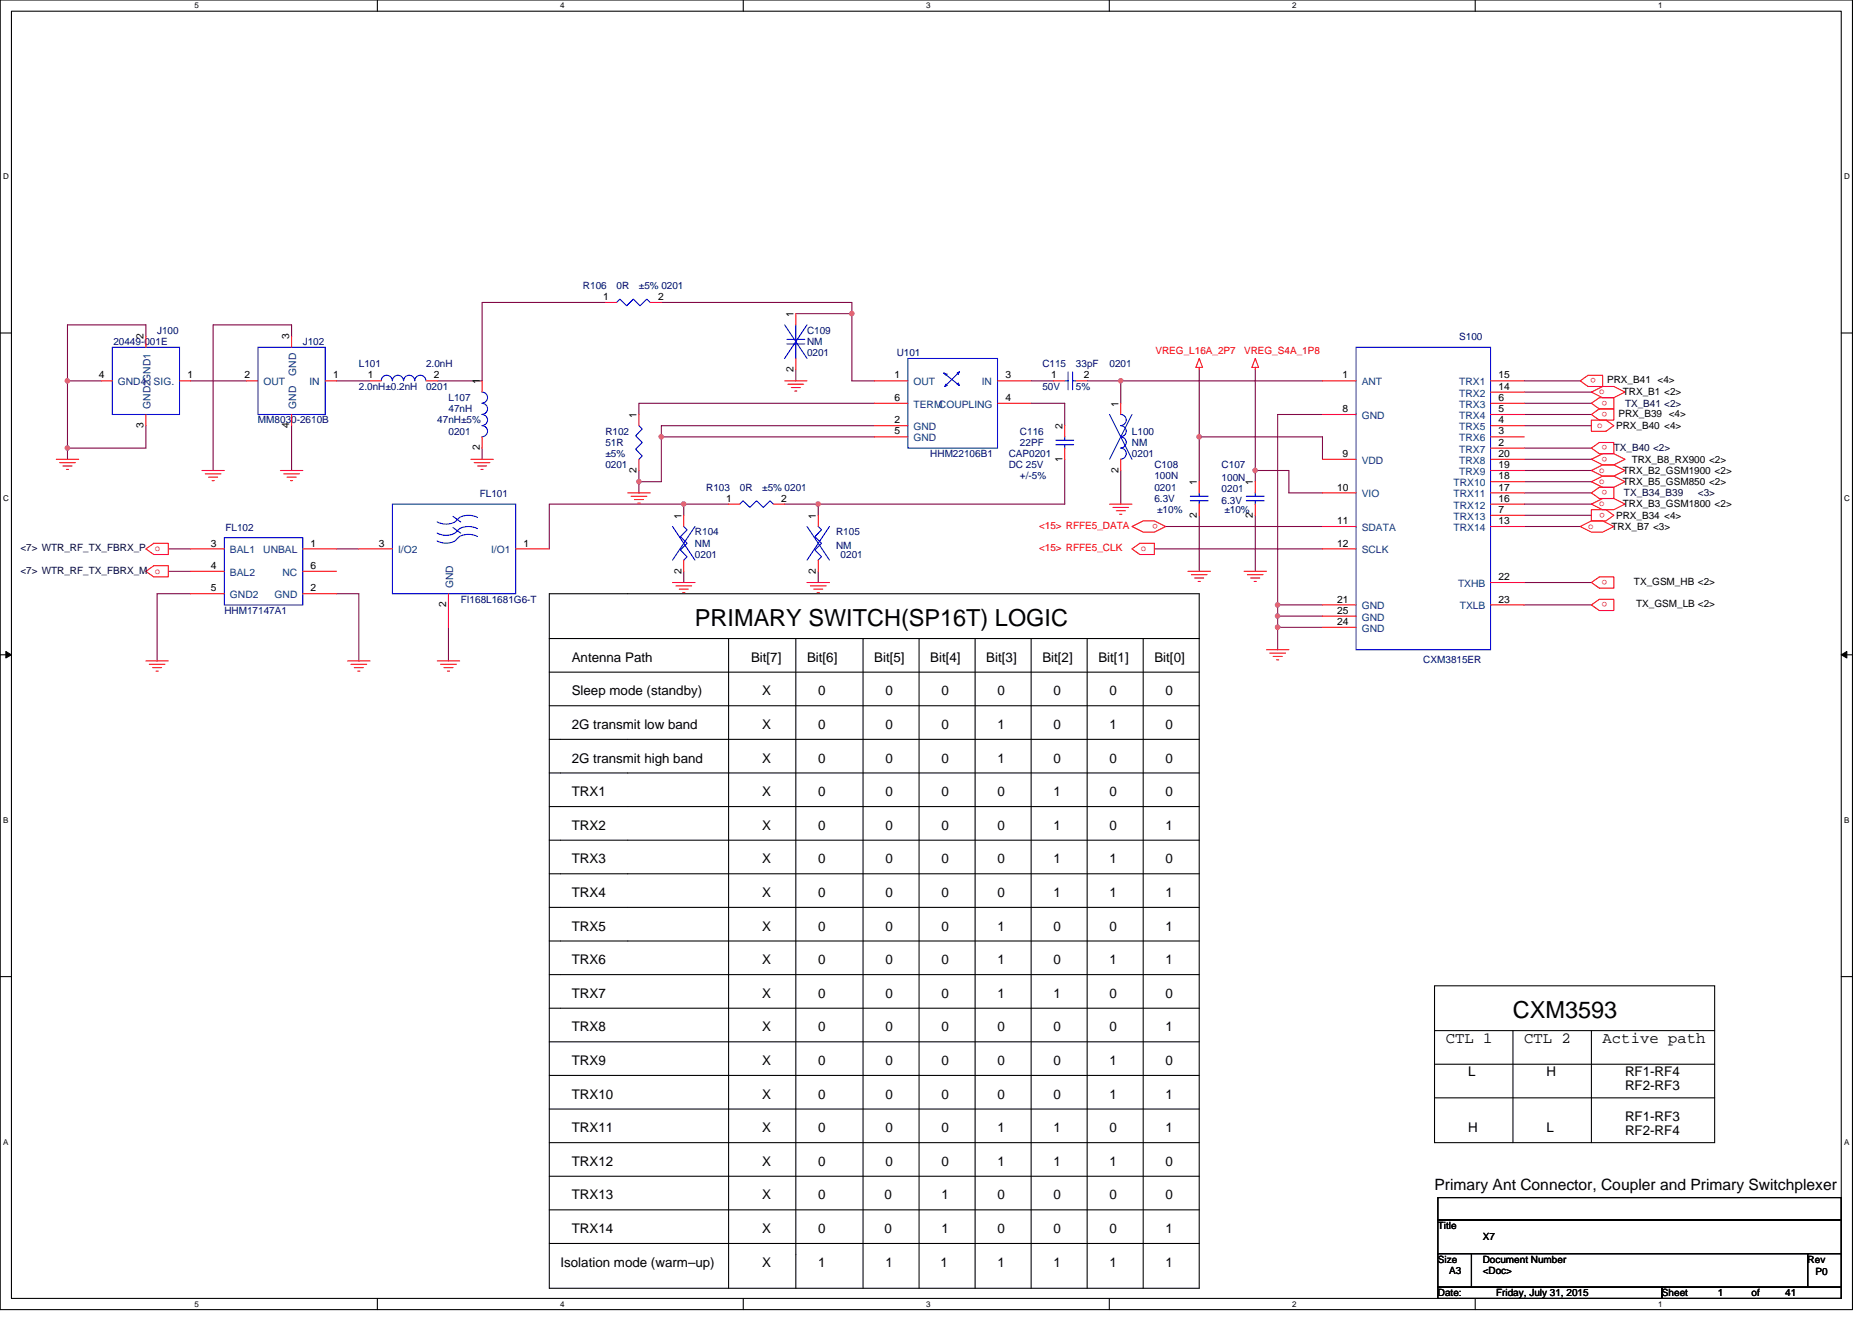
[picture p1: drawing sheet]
<svg xmlns="http://www.w3.org/2000/svg" width="297mm" height="210mm" viewBox="0 0 297 210" stroke-linecap="round" stroke-linejoin="round" font-family="sans-serif">
<path d="M0 0h293.9v207.9h-293.9zM1.8 1.8h290.4v204.3h-290.4z" fill="none" stroke="#000" stroke-width=".17"/>
<g fill="#fff">
<path d="M30.8 .2h.7v1.4h-.7z"/>
<path d="M30.8 206.3h.7v1.4h-.7z"/>
</g>
<path d="M59.9 0v1.8M59.9 206.1v1.8" fill="none" stroke="#000" stroke-width=".17"/>
<g fill="#fff">
<path d="M88.9 .2h.7v1.4h-.7z"/>
<path d="M88.9 206.3h.7v1.4h-.7z"/>
</g>
<path d="M117.9 0v1.8M117.9 206.1v1.8" fill="none" stroke="#000" stroke-width=".17"/>
<g fill="#fff">
<path d="M147 .2h.7v1.4h-.7z"/>
<path d="M147 206.3h.7v1.4h-.7z"/>
</g>
<path d="M176 0v1.8M176 206.1v1.8" fill="none" stroke="#000" stroke-width=".17"/>
<g fill="#fff">
<path d="M205 .2h.7v1.4h-.7z"/>
<path d="M205 206.3h.7v1.4h-.7z"/>
</g>
<path d="M234.1 0v1.8M234.1 206.1v1.8" fill="none" stroke="#000" stroke-width=".17"/>
<g fill="#fff">
<path d="M263.1 .2h.7v1.4h-.7z"/>
<path d="M263.1 206.3h.7v1.4h-.7z"/>
<path d="M.5 27.3h.9v1.4h-.9z"/>
<path d="M292.6 27.3h.9v1.4h-.9z"/>
<path d="M.5 78.4h.9v1.4h-.9z"/>
<path d="M292.6 78.4h.9v1.4h-.9z"/>
</g>
<path d="M0 52.9h1.8M292.2 52.9h1.7" fill="none" stroke="#000" stroke-width=".17"/>
<g fill="#fff">
<path d="M.5 129.5h.8v1.4h-.8z"/>
<path d="M292.6 129.5h.9v1.4h-.9z"/>
</g>
<path d="M0 103.9h1.8M292.2 103.9h1.7" fill="none" stroke="#000" stroke-width=".17"/>
<path d="M.9 103.4l.9 .5-.9 .5zM292.2 103.9l.8-.5v1z" fill="#000" stroke="#000" stroke-width=".16"/>
<g fill="#fff">
<path d="M.5 180.5h.8v1.4h-.8z"/>
<path d="M292.6 180.5h.9v1.4h-.9z"/>
</g>
<g fill="none" stroke="#000" stroke-width=".17">
<path d="M87.2 112h103.1M87.2 106.7h103.1M87.2 117.3h103.1M87.2 101.3v-7.1h103.1v7.1M87.2 101.3v103.2h103.1v-103.2M87.2 101.3h103.1M115.6 101.3v103.2M126.3 101.3v103.2M136.9 101.3v103.2M145.8 101.3v103.2M154.7 101.3v103.2M163.6 101.3v103.2"/>
<path d="M172.5 101.3v103.2M181.4 101.3v103.2M87.2 122.7h103.1M87.2 128h103.1M87.2 133.3h103.1M87.2 138.7h103.1M0 155h1.8M87.2 144h103.1M87.2 149.4h103.1M87.2 154.7h103.1M227.6 156.5h44.5v24.9h-44.5zM292.2 155h1.7"/>
<path d="M87.2 176h103.1M87.2 170.7h103.1M87.2 165.4h103.1M87.2 160h103.1M227.6 163.6h44.5M227.6 168.9h44.5M227.6 174.2h44.5M240.1 163.6v17.8M252.5 163.6v17.8M87.2 181.4h103.1M87.2 186.7h103.1M87.2 192h103.1"/>
<path d="M87.2 197.4h103.1M228.2 190.1h64v3.5h-64zM228.2 193.6h64v5.4h-64zM228.2 199h5.3v5.3h-5.3zM233.5 199h53.3v5.3h-53.3zM286.8 199h5.4v5.3h-5.4zM228.2 204.3h35.5v1.8h-35.5zM263.7 204.3h28.5v1.8h-28.5z"/>
</g>
<g fill="none" stroke="#800040" stroke-width=".17">
<path d="M23.2 53.3v-1.7h-12.5v8.9M46.3 53.3v-1.7h-12.5v23.1M96.1 48h-19.6v12.5h-7.1M104.9 48h30.3v1.8M126.3 58.7v1.8M126.3 49.8h8.9M135.2 49.8v10.7h3.5M190.3 58.7v10.6M199.2 58.7v16M10.7 60.5v10.6M10.7 71.1v1.8M10.7 60.5h5.3"/>
<path d="M23.2 67.6v3.5h-12.5M30.3 60.5h8.9M46.3 67.6v7.1M53.4 60.5h5.3M76.5 71.1v1.8M101.4 74.7v1.8M101.4 76.5v1.7M104.9 69.3h33.8M104.9 69.3v7.2h-3.5M138.7 64h-37.3v1.8M138.7 67.6h-33.8v1.7M163.6 60.5h3.6"/>
<path d="M163.6 64h5.3v3.6M168.9 72.9v7.1h-39.1M172.5 60.5h5.3M177.8 74.7v5.3M177.8 60.5v3.5M177.8 60.5h32M190.3 69.3v7.2M190.3 69.3h19.5v3.6M199.2 74.7h5.3v3.5h5.3M199.2 74.7v1.8M209.8 65.8h-7.1v30.2M241.8 60.5h8.9"/>
<path d="M241.8 64h10.7M241.8 67.6h10.7M241.8 71.1h10.7M241.8 72.9h10.7M241.8 74.7h10.7M241.8 76.5h10.7M241.8 65.8h10.7M241.8 78.2h10.7M241.8 62.2h10.7M26.7 87.1h3.6M26.7 90.7h3.6M30.3 94.2h-5.4v10.7"/>
<path d="M53.4 87.1h3.5M53.4 94.2h3.5v10.7M71.2 99.6v5.3M108.5 80h-21.3v7.1M108.5 90.7v1.8M108.5 80v1.8M108.5 80h7.1M124.5 80h5.3M129.8 90.7v1.8M129.8 80v1.8M183.2 87.1h26.6M185 83.6h24.8"/>
<path d="M190.3 81.8v8.9M199.2 81.8v8.9M202.7 96h7.1M202.7 97.8h7.1M202.7 99.6h7.1M202.7 96v1.8M202.7 97.8v1.8M202.7 99.6v3.5M241.8 83.6h8.9M241.8 92.5h10.7M241.8 96h10.7M241.8 81.8h10.7"/>
<path d="M241.8 80h10.7"/>
</g>
<g fill="#f0f" stroke="#f0f" stroke-width=".17">
<circle cx="10.7" cy="71.1" r=".35"/>
<circle cx="10.7" cy="60.4" r=".35"/>
<circle cx="190.3" cy="69.3" r=".35"/>
<circle cx="101.4" cy="76.4" r=".35"/>
<circle cx="104.9" cy="69.3" r=".35"/>
<circle cx="199.2" cy="74.7" r=".35"/>
<circle cx="202.7" cy="96" r=".35"/>
<circle cx="202.7" cy="97.8" r=".35"/>
<circle cx="202.7" cy="99.6" r=".35"/>
<circle cx="177.8" cy="60.4" r=".35"/>
<circle cx="129.8" cy="80" r=".35"/>
<circle cx="108.5" cy="80" r=".35"/>
<circle cx="135.2" cy="49.8" r=".35"/>
</g>
<g fill="none" stroke="#f00" stroke-width=".17">
<path d="M23.2 53.3v1.8M46.3 53.3v1.8M96.1 48h1.7M103.2 48h1.7M126.3 49.8v1.8M126.3 56.9v1.8M190.3 56.9l.5 1.4h-1zM190.3 58.3v.4M199.2 56.9l.5 1.4h-1.1zM199.2 58.3v.4M8.9 72.9h3.6M9.5 73.4h2.5"/>
<path d="M10 74h1.4M10.5 74.5h.4M16 60.5h1.8M23.2 65.8v1.8M28.5 60.5h1.8M32 74.7h3.6M32.6 75.2h2.5M33.1 75.7h1.4M33.7 76.3h.3M39.2 60.5h1.7M44.5 74.7h3.5M45 75.2h2.5"/>
<path d="M45.5 75.7h1.5M46.1 76.3h.3M46.3 65.8v1.8M51.6 60.5h1.8M58.7 60.5h1.8M67.6 60.5h1.8M74.7 72.9h3.6M75.2 73.4h2.5M75.8 74h1.4M76.3 74.5h.4M76.5 60.5v1.7M76.5 69.3v1.8"/>
<path d="M99.6 78.2h3.6M100.1 78.8h2.5M100.7 79.3h1.4M101.2 79.8h.4M101.4 65.8v1.8M101.4 72.9v1.8M124.5 60.5h3.6M125 61h2.5M125.6 61.5h1.4M126.1 62.1h.3M138.7 69.3h5.4M138.7 67.6h5.4"/>
<path d="M138.7 64h5.4M138.7 60.5h5.4M158.3 64h5.3M158.3 60.5h5.3M167.2 60.5h1.7M168.9 71.1v1.8M168.9 67.6v1.7M170.7 60.5h1.8M177.8 64v1.8M177.8 72.9v1.8M190.3 76.5v1.7M199.2 76.5v1.7"/>
<path d="M209.8 60.5h5.4M209.8 65.8h5.4M209.8 72.9h5.4M209.8 78.2h5.4M236.5 71.1h5.3M236.5 69.3h5.3M236.5 67.6h5.3M236.5 65.8h5.3M236.5 64h5.3M236.5 62.2h5.3M236.5 60.5h5.3M236.5 78.2h5.3"/>
<path d="M236.5 76.5h5.3M236.5 74.7h5.3M236.5 72.9h5.3M250.7 60.5l1.3-.9h2.3v1.7h-2.3zM252.5 66.7h2.3l1.3 .9-1.3 .9h-2.3zM252.5 71.1l1.3-.9h2.3v1.8h-2.3zM252.5 64l1.3-.9h2.3v1.8h-2.3zM252.5 78.2l1.3-.9h2.3v1.8h-2.3zM252.5 76.5l1.8-.9h1.8l1.7 .9-1.7 .8h-1.8zM252.5 74.7l1.8-.9h1.8l1.7 .9-1.7 .9h-1.8zM252.5 72.9l1.8-.9h1.8l1.7 .9-1.7 .9h-1.8zM252.5 65.8l1.3-.9h2.3v1.8h-2.3z"/>
<path d="M252.5 62.2l1.8-.9h1.8l1.7 .9-1.7 .9h-1.8zM23.2 87.1l1.2-.9h2.3v1.8h-2.3zM23.2 90.7l1.2-.9h2.3v1.8h-2.3zM30.3 87.1h5.3M30.3 90.7h5.3M30.3 94.2h5.3M48 87.1h5.4M48 94.2h5.4M48 90.7h5.4M56.9 87.1h5.4M71.2 94.2v5.4M81.8 87.1h5.4"/>
<path d="M106.7 92.5h3.6M107.2 93h2.5M107.8 93.5h1.4M108.3 94.1h.4M108.5 81.8v1.8M108.5 88.9v1.8M115.6 80h1.8M122.7 80h1.8M128.1 92.5h3.5M128.6 93h2.5M129.1 93.5h1.5M129.7 94.1h.3"/>
<path d="M129.8 81.8v1.8M129.8 88.9v1.8M176.1 80h3.5M176.6 80.5h2.5M177.1 81.1h1.5M177.7 81.6h.3M179.6 83.6l1.8-.9h1.8l1.8 .9-1.8 .9h-1.8zM179.6 87.1l1.3-.9h2.3v1.8h-2.3zM188.5 90.7h3.6M189 91.2h2.5M189.6 91.7h1.4M190.1 92.3h.4"/>
<path d="M190.3 80v1.8M197.4 90.7h3.6M197.9 91.2h2.5M198.5 91.7h1.4M199 92.3h.3M199.2 80v1.8M209.8 83.6h5.4M209.8 87.1h5.4M209.8 96h5.4M209.8 99.6h5.4M209.8 97.8h5.4M236.5 81.8h5.3"/>
<path d="M236.5 83.6h5.3M236.5 80h5.3M236.5 92.5h5.3M236.5 96h5.3M250.7 83.6l1.8-.9h1.8l1.8 .9-1.8 .9h-1.8zM252.5 80.9h2.3l1.3 .9-1.3 .9h-2.3zM252.5 96l1.3-.9h2.3v1.8h-2.3zM252.5 92.5l1.3-.9h2.3v1.7h-2.3zM252.5 80l1.8-.9h1.8l1.7 .9-1.7 .9h-1.8zM23.2 104.9h3.5M23.7 105.4h2.5M24.2 106h1.5"/>
<path d="M24.8 106.5h.3M55.2 104.9h3.5M55.7 105.4h2.5M56.2 106h1.5M56.8 106.5h.3M69.4 104.9h3.5M69.9 105.4h2.5M70.4 106h1.5M71 106.5h.3M201 103.1h3.5M201.5 103.7h2.5M202 104.2h1.5"/>
<path d="M202.6 104.7h.3"/>
</g>
<g fill="none" stroke="#00f" stroke-width=".17">
<path d="M17.8 55.1h10.7v10.7h-10.7zM40.9 55.1h10.7v10.7h-10.7zM97.8 48l.6-.5 1 1 1.1-1 1.1 1 1-1 .6 .5M124.5 51.6l3.6 5.3M124.9 53.9h2.8M124.9 54.6h2.8M126.3 51.6v2.3M126.3 54.6v2.3M128.1 51.6l-3.6 5.3M144.1 56.9h14.2v14.2h-14.2zM149.8 59.2l.5 .2-.2 .2zM149.8 59.2l2.4 2"/>
<path d="M151.9 59.2l.3-.2-.1 .4zM152.2 59l-2.3 2.3M169.5 59v2.9M170.2 59v2.9M215.2 55.1h21.3v48h-21.3zM60.5 60.4a.88 .88 0 0 1 .9-.8 .88 .88 0 0 1 .8 .8M62.3 60.4a.88 .88 0 0 1 .8-.8 .88 .88 0 0 1 .9 .8M64 60.4a.88 .88 0 0 1 .9-.8 .88 .88 0 0 1 .9 .8 .89 .89 0 0 1 .9-.8 .89 .89 0 0 1 .9 .8M76.5 62.2a.88 .88 0 0 1 .9 .9 .88 .88 0 0 1-.9 .9M76.5 64a.88 .88 0 0 1 .9 .9 .88 .88 0 0 1-.9 .9 .89 .89 0 0 1 .9 .9 .89 .89 0 0 1-.9 .8 .89 .89 0 0 1 .9 .9 .89 .89 0 0 1-.9 .9M101.4 67.6l.5 .5-1 1.1 1 1-1 1.1 1 1.1-.5 .5M150.1 61l.2 .2-.4 .1z"/>
<path d="M152.1 60.8l.1 .4-.3-.2zM167.5 70.6h2.9M167.5 69.9h2.9M168.9 70.6v.5M168.9 69.3v.6M168.9 60.5h.6M170.2 60.5h.5M176.1 65.8l3.5 7.1M177.8 65.8a.88 .88 0 0 1 .9 .9 .88 .88 0 0 1-.9 .8 .89 .89 0 0 1 .9 .9 .89 .89 0 0 1-.9 .9M177.8 69.3a.88 .88 0 0 1 .9 .9 .88 .88 0 0 1-.9 .9M177.8 71.1a.88 .88 0 0 1 .9 .9 .88 .88 0 0 1-.9 .9M179.6 65.8l-3.5 7.1"/>
<path d="M188.9 78.8h2.8M188.9 79.5h2.8M190.3 78.2v.6M190.3 79.5v.5M197.8 78.8h2.8M197.8 79.5h2.8M199.2 78.2v.6M199.2 79.5v.5M35.6 85.3h12.4v10.7h-12.4zM62.3 80h19.5v14.2h-19.5zM71.9 82l1.2 .8M71.9 83.7l1.2 .9"/>
<path d="M72.5 82.5a2.6 2.6 0 0 1-3.1 .3M72.5 84.3a2.6 2.6 0 0 1-3.1 .3M72.5 85.5a2.56 2.56 0 0 1-3.1 .4M75.8 82.1a2.98 2.98 0 0 0-3 .2l-.2 .2M75.8 83.9a2.98 2.98 0 0 0-3 .1l-.2 .3M75.8 85.2a3 3 0 0 0-3 .1l-.2 .2M106.7 83.6l3.6 5.3M108.5 83.6l.5 .5-1 1.1 1 1-1 1.1 1 1.1-.5 .5M110.3 83.6l-3.6 5.3M117.4 80l.5-.5 1.1 1 1.1-1 1 1 1.1-1 .5 .5M128.1 83.6l3.5 5.3M129.8 83.6l.6 .5-1.1 1.1 1.1 1-1.1 1.1 1.1 1.1-.6 .5"/>
<path d="M131.6 83.6l-3.5 5.3"/>
</g>
<g font-size="3.7">
<text x="110.3" y="99.4">PRIMARY SWITCH(SP16T) LOGIC</text>
<text x="240.1" y="161.6">CXM3593</text>
</g>
<g font-size="2.5">
<text x="229.4" y="165.5">CTL 1</text>
<text x="241.8" y="165.5">CTL 2</text>
<text x="254.3" y="165.5">Active path</text>
<text x="227.6" y="188.9">Primary Ant Connector, Coupler and Primary Switchplexer</text>
</g>
<g font-size="2.1">
<text x="90.7" y="105">Antenna Path</text>
<text x="119.2" y="105">Bit[7]</text>
<text x="128.1" y="105">Bit[6]</text>
<text x="138.7" y="105">Bit[5]</text>
<text x="147.6" y="105">Bit[4]</text>
<text x="156.5" y="105">Bit[3]</text>
<text x="165.4" y="105">Bit[2]</text>
<text x="174.3" y="105">Bit[1]</text>
<text x="183.2" y="105">Bit[0]</text>
<text x="90.7" y="110.4">Sleep mode (standby)</text>
<text x="120.9" y="110.4">X</text>
<text x="129.8" y="110.4">0</text>
<text x="140.5" y="110.4">0</text>
<text x="149.4" y="110.4">0</text>
<text x="158.3" y="110.4">0</text>
<text x="167.2" y="110.4">0</text>
<text x="176.1" y="110.4">0</text>
<text x="185" y="110.4">0</text>
<text x="90.7" y="115.7">2G transmit low band</text>
<text x="120.9" y="115.7">X</text>
<text x="129.8" y="115.7">0</text>
<text x="140.5" y="115.7">0</text>
<text x="149.4" y="115.7">0</text>
<text x="158.3" y="115.7">1</text>
<text x="167.2" y="115.7">0</text>
<text x="176.1" y="115.7">1</text>
<text x="185" y="115.7">0</text>
<text x="90.7" y="121">2G transmit high band</text>
<text x="120.9" y="121">X</text>
<text x="129.8" y="121">0</text>
<text x="140.5" y="121">0</text>
<text x="149.4" y="121">0</text>
<text x="158.3" y="121">1</text>
<text x="167.2" y="121">0</text>
<text x="176.1" y="121">0</text>
<text x="185" y="121">0</text>
<text x="90.7" y="126.4">TRX1</text>
<text x="90.7" y="131.7">TRX2</text>
<text x="120.9" y="126.4">X</text>
<text x="120.9" y="131.7">X</text>
<text x="129.8" y="126.4">0</text>
<text x="129.8" y="131.7">0</text>
<text x="140.5" y="131.7">0</text>
<text x="140.5" y="126.4">0</text>
<text x="149.4" y="126.4">0</text>
<text x="149.4" y="131.7">0</text>
<text x="158.3" y="131.7">0</text>
<text x="158.3" y="126.4">0</text>
<text x="167.2" y="126.4">1</text>
<text x="167.2" y="131.7">1</text>
<text x="176.1" y="131.7">0</text>
<text x="176.1" y="126.4">0</text>
<text x="185" y="131.7">1</text>
<text x="185" y="126.4">0</text>
<text x="90.7" y="137">TRX3</text>
<text x="120.9" y="137">X</text>
<text x="129.8" y="137">0</text>
<text x="140.5" y="137">0</text>
<text x="149.4" y="137">0</text>
<text x="158.3" y="137">0</text>
<text x="167.2" y="137">1</text>
<text x="176.1" y="137">1</text>
<text x="185" y="137">0</text>
<text x="90.7" y="142.4">TRX4</text>
<text x="120.9" y="142.4">X</text>
<text x="129.8" y="142.4">0</text>
<text x="140.5" y="142.4">0</text>
<text x="149.4" y="142.4">0</text>
<text x="158.3" y="142.4">0</text>
<text x="167.2" y="142.4">1</text>
<text x="176.1" y="142.4">1</text>
<text x="185" y="142.4">1</text>
<text x="90.7" y="147.7">TRX5</text>
<text x="120.9" y="147.7">X</text>
<text x="129.8" y="147.7">0</text>
<text x="140.5" y="147.7">0</text>
<text x="149.4" y="147.7">0</text>
<text x="158.3" y="147.7">1</text>
<text x="167.2" y="147.7">0</text>
<text x="176.1" y="147.7">0</text>
<text x="185" y="147.7">1</text>
<text x="90.7" y="153">TRX6</text>
<text x="120.9" y="153">X</text>
<text x="129.8" y="153">0</text>
<text x="140.5" y="153">0</text>
<text x="149.4" y="153">0</text>
<text x="158.3" y="153">1</text>
<text x="167.2" y="153">0</text>
<text x="176.1" y="153">1</text>
<text x="185" y="153">1</text>
<text x="90.7" y="158.4">TRX7</text>
<text x="120.9" y="158.4">X</text>
<text x="129.8" y="158.4">0</text>
<text x="140.5" y="158.4">0</text>
<text x="149.4" y="158.4">0</text>
<text x="158.3" y="158.4">1</text>
<text x="167.2" y="158.4">1</text>
<text x="176.1" y="158.4">0</text>
<text x="185" y="158.4">0</text>
<text x="90.7" y="163.7">TRX8</text>
<text x="120.9" y="163.7">X</text>
<text x="129.8" y="163.7">0</text>
<text x="140.5" y="163.7">0</text>
<text x="149.4" y="163.7">0</text>
<text x="158.3" y="163.7">0</text>
<text x="167.2" y="163.7">0</text>
<text x="176.1" y="163.7">0</text>
<text x="185" y="163.7">1</text>
<text x="90.7" y="169">TRX9</text>
<text x="120.9" y="169">X</text>
<text x="129.8" y="169">0</text>
<text x="140.5" y="169">0</text>
<text x="149.4" y="169">0</text>
<text x="158.3" y="169">0</text>
<text x="167.2" y="169">0</text>
<text x="176.1" y="169">1</text>
<text x="185" y="169">0</text>
<text x="233" y="170.8">L</text>
<text x="245.4" y="170.8">H</text>
<text x="257.8" y="170.8">RF1-RF4</text>
<text x="257.8" y="173">RF2-RF3</text>
<text x="90.7" y="174.4">TRX10</text>
<text x="90.7" y="179.7">TRX11</text>
<text x="120.9" y="174.4">X</text>
<text x="120.9" y="179.7">X</text>
<text x="129.8" y="174.4">0</text>
<text x="129.8" y="179.7">0</text>
<text x="140.5" y="179.7">0</text>
<text x="140.5" y="174.4">0</text>
<text x="149.4" y="174.4">0</text>
<text x="149.4" y="179.7">0</text>
<text x="158.3" y="174.4">0</text>
<text x="158.3" y="179.7">1</text>
<text x="167.2" y="174.4">0</text>
<text x="167.2" y="179.7">1</text>
<text x="176.1" y="179.7">0</text>
<text x="176.1" y="174.4">1</text>
<text x="185" y="179.7">1</text>
<text x="185" y="174.4">1</text>
<text x="233" y="179.7">H</text>
<text x="245.4" y="179.7">L</text>
<text x="257.8" y="177.9">RF1-RF3</text>
<text x="90.7" y="185">TRX12</text>
<text x="120.9" y="185">X</text>
<text x="129.8" y="185">0</text>
<text x="140.5" y="185">0</text>
<text x="149.4" y="185">0</text>
<text x="158.3" y="185">1</text>
<text x="167.2" y="185">1</text>
<text x="176.1" y="185">1</text>
<text x="185" y="185">0</text>
<text x="257.8" y="180.1">RF2-RF4</text>
<text x="90.7" y="190.4">TRX13</text>
<text x="120.9" y="190.4">X</text>
<text x="129.8" y="190.4">0</text>
<text x="140.3" y="190.4">0</text>
<text x="149.4" y="190.4">1</text>
<text x="158.3" y="190.4">0</text>
<text x="167.2" y="190.4">0</text>
<text x="176.1" y="190.4">0</text>
<text x="185" y="190.4">0</text>
<text x="90.7" y="195.7">TRX14</text>
<text x="120.9" y="195.7">X</text>
<text x="129.8" y="195.7">0</text>
<text x="140.3" y="195.7">0</text>
<text x="149.4" y="195.7">1</text>
<text x="158.3" y="195.7">0</text>
<text x="167.2" y="195.7">0</text>
<text x="176.1" y="195.7">0</text>
<text x="185" y="195.7">1</text>
<text x="88.9" y="201">Isolation mode (warm–up)</text>
<text x="120.9" y="201">X</text>
<text x="129.8" y="201">1</text>
<text x="140.5" y="201">1</text>
<text x="149.2" y="201">1</text>
<text x="158.3" y="201">1</text>
<text x="167.2" y="201">1</text>
<text x="176.1" y="201">1</text>
<text x="185" y="201">1</text>
</g>
<g font-size="1.6" fill="#000080">
<text x="92.5" y="45.9">R106</text>
<text x="97.8" y="45.9">0R</text>
<text x="101.4" y="45.9">±5% 0201</text>
<text x="24.9" y="53">J100</text>
<text x="128.1" y="53">C109</text>
<text x="18" y="54.8">20449-001E</text>
<text x="48" y="54.8">J102</text>
<text x="56.9" y="58.3">L101</text>
<text x="67.6" y="58.3">2.0nH</text>
<text x="128.1" y="54.8">NM</text>
<text x="128.1" y="56.5">0201</text>
<text x="142.3" y="56.5">U101</text>
<text x="165.4" y="58.3">C115</text>
<text x="170.7" y="58.3">33pF</text>
<text x="176.1" y="58.3">0201</text>
<text x="231.5" y="54">S100</text>
<text x="56.9" y="61.9">2.0nH±0.2nH</text>
<text x="67.6" y="61.9">0201</text>
<text x="71.2" y="63.6">L107</text>
<text x="71.2" y="65.4">47nH</text>
<text x="165.4" y="61.9">50V</text>
<text x="170.7" y="61.9">5%</text>
<text x="40.9" y="67.2">MM8030-2610B</text>
<text x="69.4" y="67.2">47nH±5%</text>
<text x="71.2" y="69">0201</text>
<text x="96.1" y="69">R102</text>
<text x="96.1" y="70.8">51R</text>
<text x="161.8" y="69">C116</text>
<text x="161.8" y="70.8">22PF</text>
<text x="179.6" y="69">L100</text>
<text x="179.6" y="70.8">NM</text>
<text x="96.1" y="72.5">±5%</text>
<text x="96.1" y="74.3">0201</text>
<text x="112.1" y="77.9">R103</text>
<text x="117.4" y="77.9">0R</text>
<text x="120.9" y="77.9">±5% 0201</text>
<text x="147.6" y="72.5">HHM22106B1</text>
<text x="160.1" y="72.5">CAP0201</text>
<text x="160.1" y="74.3">DC 25V</text>
<text x="161.8" y="76.1">+/-5%</text>
<text x="179.6" y="72.5">0201</text>
<text x="183.2" y="74.3">C108</text>
<text x="183.2" y="76.1">100N</text>
<text x="183.2" y="77.9">0201</text>
<text x="193.8" y="74.3">C107</text>
<text x="193.8" y="76.3">100N</text>
<text x="76.1" y="78.9">FL101</text>
<text x="183.2" y="79.7">6.3V</text>
<text x="183.6" y="81.4">±10%</text>
<text x="193.8" y="78">0201</text>
<text x="193.8" y="80">6.3V</text>
<text x="194.3" y="81.4">±10%</text>
<text x="35.8" y="84.3">FL102</text>
<text x="110.3" y="85">R104</text>
<text x="110.3" y="86.8">NM</text>
<text x="110.3" y="88.5">0201</text>
<text x="132.7" y="85">R105</text>
<text x="132.7" y="87.1">NM</text>
<text x="133.4" y="88.5">0201</text>
<text x="73.1" y="95.7">FI168L1681G6-T</text>
<text x="35.6" y="97.4">HHM17147A1</text>
<text x="225.8" y="105.3">CXM3815ER</text>
</g>
<g font-size="1.6">
<text x="95.7" y="47.6">1</text>
<text x="104.4" y="47.6">2</text>
<text x="22.8" y="53.9" transform="rotate(-90 22.8 53.9)">2</text>
<text x="45.9" y="53.9" transform="rotate(-90 45.9 53.9)">3</text>
<text x="125.9" y="50.3" transform="rotate(-90 125.9 50.3)">1</text>
<text x="125.9" y="59.1" transform="rotate(-90 125.9 59.1)">2</text>
<text x="15.7" y="60.1">4</text>
<text x="29.7" y="60.1">1</text>
<text x="38.8" y="60.1">2</text>
<text x="52.8" y="60.1">1</text>
<text x="58.4" y="60.1">1</text>
<text x="68.9" y="60.1">2</text>
<text x="76.1" y="61" transform="rotate(-90 76.1 61)">1</text>
<text x="141.9" y="63.6">6</text>
<text x="141.9" y="60.1">1</text>
<text x="159.5" y="60.1">3</text>
<text x="159.5" y="63.6">4</text>
<text x="166.8" y="60.1">1</text>
<text x="172" y="60.1">2</text>
<text x="177.5" y="64.5" transform="rotate(-90 177.5 64.5)">1</text>
<text x="213" y="60.1">1</text>
<text x="213" y="65.4">8</text>
<text x="237.8" y="65.4">5</text>
<text x="237.8" y="63.6">6</text>
<text x="237.8" y="61.8">14</text>
<text x="237.8" y="60.1">15</text>
<text x="255" y="60.8">PRX_B41 &lt;4&gt;</text>
<text x="257.5" y="62.8">TRX_B1 &lt;2&gt;</text>
<text x="22.8" y="67.9" transform="rotate(-90 22.8 67.9)">3</text>
<text x="45.9" y="67.9" transform="rotate(-90 45.9 67.9)">4</text>
<text x="76.1" y="71.5" transform="rotate(-90 76.1 71.5)">2</text>
<text x="101" y="66.3" transform="rotate(-90 101 66.3)">1</text>
<text x="141.9" y="69">5</text>
<text x="141.9" y="67.2">2</text>
<text x="168.6" y="68.1" transform="rotate(-90 168.6 68.1)">2</text>
<text x="237.8" y="70.7">2</text>
<text x="237.8" y="69">3</text>
<text x="237.8" y="67.2">4</text>
<text x="256.4" y="68.1">PRX_B40 &lt;4&gt;</text>
<text x="256.8" y="66.1">PRX_B39 &lt;4&gt;</text>
<text x="101" y="75.1" transform="rotate(-90 101 75.1)">2</text>
<text x="168.6" y="73.3" transform="rotate(-90 168.6 73.3)">1</text>
<text x="177.5" y="75.1" transform="rotate(-90 177.5 75.1)">2</text>
<text x="189.9" y="77" transform="rotate(-90 189.9 77)">1</text>
<text x="198.8" y="77" transform="rotate(-90 198.8 77)">1</text>
<text x="212.1" y="77.9">10</text>
<text x="213" y="72.5">9</text>
<text x="237.8" y="74.3">19</text>
<text x="237.8" y="72.5">20</text>
<text x="237.8" y="77.9">17</text>
<text x="237.8" y="76.1">18</text>
<text x="257.5" y="77">TRX_B5_GSM850 &lt;2&gt;</text>
<text x="257.5" y="75.2">TRX_B2_GSM1900 &lt;2&gt;</text>
<text x="258.9" y="73.4">TRX_B8_RX900 &lt;2&gt;</text>
<text x="108.1" y="82.3" transform="rotate(-90 108.1 82.3)">1</text>
<text x="115.2" y="79.6">1</text>
<text x="124" y="79.6">2</text>
<text x="129.5" y="82.3" transform="rotate(-90 129.5 82.3)">1</text>
<text x="189.9" y="82.2" transform="rotate(-90 189.9 82.2)">2</text>
<text x="198.8" y="82.2" transform="rotate(-90 198.8 82.2)">2</text>
<text x="212.1" y="83.2">11</text>
<text x="237.8" y="81.4">7</text>
<text x="237.8" y="83.2">13</text>
<text x="237.8" y="79.6">16</text>
<text x="256.4" y="82.3">PRX_B34 &lt;4&gt;</text>
<text x="257.5" y="80.5">TRX_B3_GSM1800 &lt;2&gt;</text>
<text x="33.5" y="86.7">3</text>
<text x="49.3" y="86.7">1</text>
<text x="60.1" y="86.7">3</text>
<text x="83.1" y="86.7">1</text>
<text x="212.1" y="86.7">12</text>
<text x="255.7" y="84.1">TRX_B7 &lt;3&gt;</text>
<text x="33.5" y="90.3">4</text>
<text x="33.5" y="93.9">5</text>
<text x="49.3" y="93.9">2</text>
<text x="49.3" y="90.3">6</text>
<text x="108.1" y="91.1" transform="rotate(-90 108.1 91.1)">2</text>
<text x="129.5" y="91.1" transform="rotate(-90 129.5 91.1)">2</text>
<text x="212.1" y="95.6">21</text>
<text x="237.8" y="92.1">22</text>
<text x="237.8" y="95.6">23</text>
<text x="259.3" y="92.8">TX_GSM_HB &lt;2&gt;</text>
<text x="70.8" y="96.4" transform="rotate(-90 70.8 96.4)">2</text>
<text x="212.1" y="99.2">24</text>
<text x="212.1" y="97.4">25</text>
<text x="259.6" y="96.4">TX_GSM_LB &lt;2&gt;</text>
<text x="228.2" y="195.1">Title</text>
<text x="235.3" y="196.8">X7</text>
<text x="228.2" y="200.4">Size</text>
<text x="229.9" y="202.2">A3</text>
<text x="235.3" y="200.4">Document Number</text>
<text x="235.3" y="202.2">&lt;Doc&gt;</text>
<text x="286.8" y="200.4">Rev</text>
<text x="288.1" y="202.3">P0</text>
<text x="228.2" y="205.7">Date:</text>
<text x="237.4" y="205.7">Friday, July 31, 2015</text>
<text x="263.7" y="205.7">Sheet</text>
<text x="272.6" y="205.7">1</text>
<text x="277.9" y="205.7">of</text>
<text x="283.3" y="205.7">41</text>
</g>
<g font-size="1.6" fill="#004080">
<text x="47" y="59.6" transform="rotate(-90 47 59.6)">GND</text>
<text x="18.7" y="61.2">GND4</text>
<text x="23.9" y="64.9" transform="rotate(-90 23.9 64.9)">GND2GND1</text>
<text x="24.4" y="61.2">SIG.</text>
<text x="41.8" y="61.2">OUT</text>
<text x="47" y="64.9" transform="rotate(-90 47 64.9)">GND</text>
<text x="49.1" y="61.2">IN</text>
<text x="144.9" y="64.7">TERMCOUPLING</text>
<text x="144.9" y="61.2">OUT</text>
<text x="155.8" y="61.2">IN</text>
<text x="216.1" y="61.2">ANT</text>
<text x="231.5" y="64.7">TRX3</text>
<text x="231.5" y="62.9">TRX2</text>
<text x="231.5" y="61.2">TRX1</text>
<text x="144.9" y="70.1">GND</text>
<text x="144.9" y="68.3">GND</text>
<text x="216.1" y="66.5">GND</text>
<text x="231.5" y="71.8">TRX7</text>
<text x="231.5" y="70.1">TRX6</text>
<text x="231.5" y="68.3">TRX5</text>
<text x="231.5" y="66.5">TRX4</text>
<text x="216.1" y="73.6">VDD</text>
<text x="230.7" y="77.2">TRX10</text>
<text x="231.5" y="75.4">TRX9</text>
<text x="231.5" y="73.6">TRX8</text>
<text x="216.1" y="79">VIO</text>
<text x="230.7" y="82.5">TRX13</text>
<text x="230.7" y="80.7">TRX12</text>
<text x="230.7" y="79">TRX11</text>
<text x="36.5" y="87.8">BAL1</text>
<text x="41.8" y="87.8">UNBAL</text>
<text x="63.2" y="87.8">I/O2</text>
<text x="77.9" y="87.8">I/O1</text>
<text x="216.1" y="84.3">SDATA</text>
<text x="216.1" y="87.8">SCLK</text>
<text x="230.7" y="84.3">TRX14</text>
<text x="36.5" y="91.4">BAL2</text>
<text x="36.5" y="95">GND2</text>
<text x="43.6" y="95">GND</text>
<text x="44.8" y="91.4">NC</text>
<text x="71.9" y="93.3" transform="rotate(-90 71.9 93.3)">GND</text>
<text x="231.3" y="93.2">TXHB</text>
<text x="216.1" y="96.7">GND</text>
<text x="216.1" y="100.3">GND</text>
<text x="216.1" y="98.5">GND</text>
<text x="231.6" y="96.7">TXLB</text>
</g>
<g font-size="1.6" fill="#f00">
<text x="183.3" y="56.2">VREG_L16A_2P7</text>
<text x="197.4" y="56.2">VREG_S4A_1P8</text>
<text x="253.2" y="60" transform="rotate(180 253.2 60)">o</text>
<text x="253.8" y="62.6">o</text>
<text x="255" y="63.6" transform="rotate(180 255 63.6)">o</text>
<text x="255" y="65.4" transform="rotate(180 255 65.4)">o</text>
<text x="253.4" y="67.9">o</text>
<text x="255" y="70.7" transform="rotate(180 255 70.7)">o</text>
<text x="253.8" y="76.8">o</text>
<text x="253.8" y="75">o</text>
<text x="255" y="77.8" transform="rotate(180 255 77.8)">o</text>
<text x="255" y="72.5" transform="rotate(180 255 72.5)">o</text>
<text x="164.9" y="83.9">&lt;15&gt; RFFE5_DATA</text>
<text x="183.7" y="83.1" transform="rotate(180 183.7 83.1)">o</text>
<text x="252" y="83.9">o</text>
<text x="253.8" y="80.4">o</text>
<text x="254.7" y="81.4" transform="rotate(180 254.7 81.4)">o</text>
<text x="24.6" y="87.5">o</text>
<text x="164.9" y="87.5">&lt;15&gt; RFFE5_CLK</text>
<text x="181" y="87.5">o</text>
<text x="24.6" y="91">o</text>
<text x="255" y="95.6" transform="rotate(180 255 95.6)">o</text>
<text x="255" y="92" transform="rotate(180 255 92)">o</text>
</g>
<g font-size="1.6" fill="#000040">
<text x="257.8" y="64.5">TX_B41 &lt;2&gt;</text>
<text x="256.1" y="71.6">TX_B40 &lt;2&gt;</text>
<text x="257.7" y="78.8">TX_B34_B39</text>
<text x="269.4" y="78.8">&lt;3&gt;</text>
<text x="3.2" y="87.5">&lt;7&gt; WTR_RF_TX_FBRX_P</text>
<text x="3.2" y="91">&lt;7&gt; WTR_RF_TX_FBRX_M</text>
</g>
<g font-size="1.3">
<text x="30.8" y="1.3">5</text>
<text x="88.9" y="1.3">4</text>
<text x="147" y="1.3">3</text>
<text x="205" y="1.3">2</text>
<text x="263.1" y="1.3">1</text>
<text x=".5" y="28.4">D</text>
<text x="292.6" y="28.4">D</text>
<text x=".5" y="79.5">C</text>
<text x="292.6" y="79.5">C</text>
<text x=".5" y="130.6">B</text>
<text x="292.6" y="130.6">B</text>
<text x=".5" y="181.7">A</text>
<text x="292.6" y="181.7">A</text>
<text x="30.8" y="207.4">5</text>
<text x="88.9" y="207.4">4</text>
<text x="147" y="207.4">3</text>
<text x="205" y="207.4">2</text>
<text x="263.1" y="207.4">1</text>
</g>
</svg>
